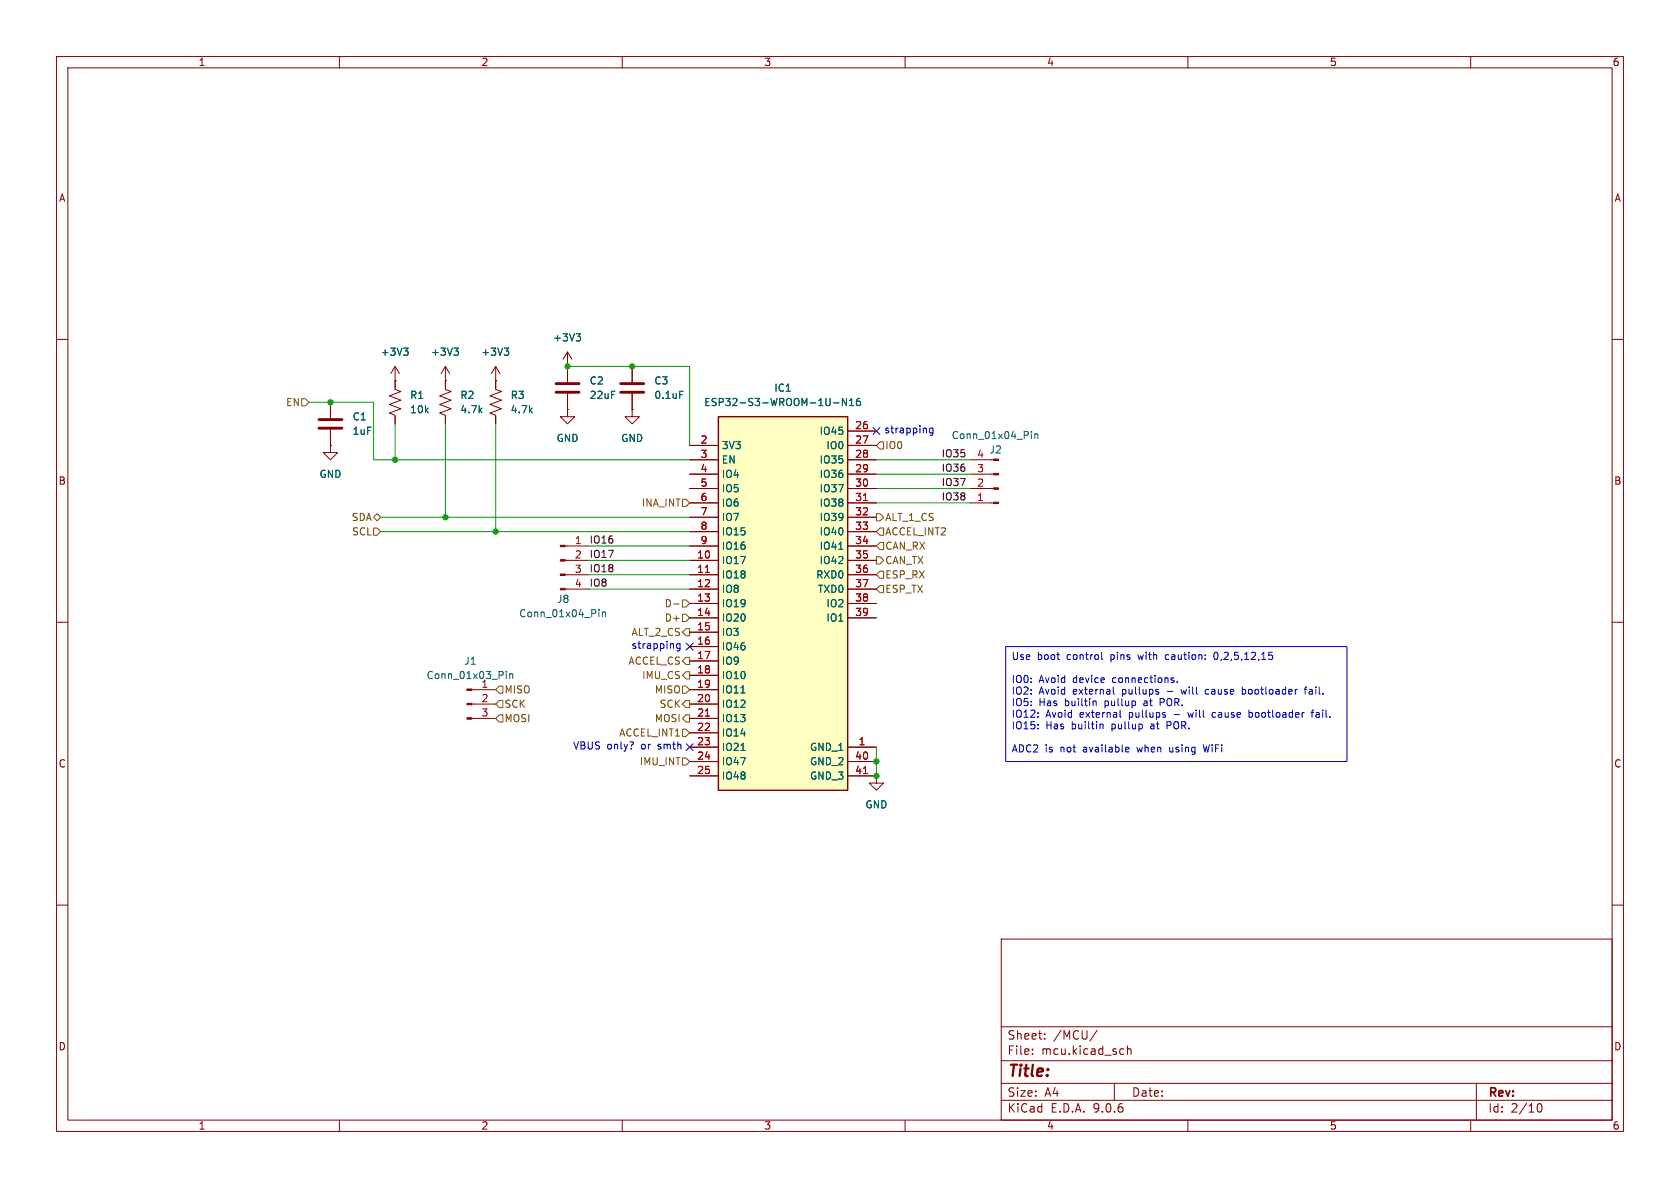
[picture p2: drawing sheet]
<svg xmlns="http://www.w3.org/2000/svg" width="297mm" height="210mm" viewBox="0 0 297 210" stroke-linecap="round" stroke-linejoin="round" font-family="sans-serif">
<g fill="none" stroke="#840000" stroke-width=".18">
<path d="M10 10h277v190h-277zM12 12h273v186h-273zM60 10v2M110 10v2M160 10v2M210 10v2M260 10v2M10 60h2M69.8 67.3v1.5l1.1 .4-2.1 .8 2.1 .7-2.1 .8 2.1 .8-2.1 .7 1 .4v1.5M100.3 64.8v2.8M100.3 69.6v2.8M111.8 72.4v1.3h1.2l-1.2 1.2-1.3-1.2h1.3"/>
<path d="M111.8 72.4h.1M111.8 64.8v2.8M111.8 69.6v2.8M285 60h2M171.4 88.9h4.3M171.4 86.4h4.3M171.4 83.8h4.3M171.4 81.3h4.3M10 110h2M285 110h2M83.4 121.9h4.2M83.4 124.5h4.2"/>
<path d="M83.4 127h4.2M10 160h2M177 166h108v32h-108zM285 160h2M60 198v2M110 198v2M160 198v2M177 194.5h108M177 191.5h108M177 187.5h108M177 181.5h108M182.5 186.3v.1"/>
<path d="M182.5 185.5v.1M184.7 183.6v.1M184.7 182.8v.1M194 182.1l-1.3 2M197 191.5v3M198.2 185.4l.5 .1M198.7 186.3l-.5 .1M199.3 185.5l.2-.1 .4 .1 .1 .9M199.3 184.9v1.5M210 198v2M260 198v2M261 191.5v6.5"/>
<path d="M271.7 195.7l.2-.5 .2-.1a.81 .81 0 0 1 .6 .6 .81 .81 0 0 1-.3 .8h-.4l-.3-.5"/>
</g>
<g fill="#840000" stroke="#840000" stroke-width=".18">
<path d="M82.5 121.8h.9v.2h-.9z"/>
<path d="M82.5 124.3h.9v.3h-.9z"/>
<path d="M82.5 126.9h.9v.2h-.9z"/>
<path d="M175.7 88.8h.8v.2h-.8z"/>
<path d="M175.7 86.2h.8v.3h-.8z"/>
<path d="M175.7 83.7h.8v.2h-.8z"/>
<path d="M175.7 81.2h.8v.2h-.8z"/>
</g>
<path d="M120.2 69.2h.6M182.3 76.3v.1M182.3 76.7v.8M182.9 76.7v.8M182.9 76.8l.2-.1 .3 .1 .1 .7M89.5 118.7v.1M89.5 119.1v.9M90.1 119.1v.9M90.1 119.2l.2-.1 .3 .1 .1 .8" fill="none" stroke="#006464" stroke-width=".18"/>
<path d="M98.3 69.3h4.1M98.3 67.8h4.1M109.7 69.3h4.1M109.7 67.8h4.1" fill="none" stroke="#840000" stroke-width=".51"/>
<path d="M127 73.7h22.9v66h-22.9z" fill="#ffffc2"/>
<path d="M127 73.7h22.9v66h-22.9z" fill="none" stroke="#840000" stroke-width=".25"/>
<g fill="none" stroke="#840000" stroke-width=".18">
<path d="M58.4 78.7v1.3h1.3l-1.3 1.3-1.3-1.3h1.3M58.4 78.7h.1M58.4 71.1v2.8M58.4 75.9v2.8M69.8 67.3h.1M69.8 64.8l-.7 1.2M69.8 64.8l.8 1.2M69.8 64.8v3.8M69.8 73.7v1.2M78.7 67.3h.1M78.7 64.8v4l1.1 .4-2.1 .8 2.1 .7-2.1 .8 2.1 .8-2.1 .7 1 .4v1.5M78.7 64.8l-.7 1.2"/>
<path d="M78.7 64.8l.8 1.2M87.6 67.3h.1M87.6 64.8v4l1 .4-2 .8 2 .7-2 .8 2 .8-2 .7 1 .4v1.5M87.6 64.8l-.7 1.2M87.6 64.8l.8 1.2M100.3 64.8h.1M100.3 72.4v1.3h1.3l-1.3 1.2-1.2-1.2h1.2M100.3 72.4h.1M100.3 62.2l-.7 1.3M100.3 62.2l.8 1.3M100.3 62.2v5.4M100.3 69.6v2.8"/>
<path d="M111.8 72.4h.1M111.8 64.8v2.8M111.8 69.6v2.8M121.9 78.7h5.1M149.9 78.7h5M149.9 76.2h5M99.9 96.5h4.2M99.9 99.1h4.2M121.9 81.3h5.1M121.9 83.8h5.1M121.9 86.4h5.1M121.9 88.9h5.1"/>
<path d="M121.9 91.4h5.1M121.9 94h5.1M121.9 96.5h5.1M121.9 99.1h5.1M149.9 81.3h5M149.9 83.8h5M149.9 86.4h5M149.9 88.9h5M149.9 91.4h5M149.9 94h5M149.9 96.5h5M149.9 99.1h5"/>
<path d="M99.9 101.6h4.2M99.9 104.1h4.2M121.9 101.6h5.1M121.9 104.1h5.1M121.9 106.7h5.1M121.9 109.2h5.1M121.9 111.8h5.1M121.9 114.3h5.1M121.9 116.8h5.1M121.9 119.4h5.1M149.9 101.6h5M149.9 104.1h5"/>
<path d="M149.9 106.7h5M149.9 109.2h5M121.9 121.9h5.1M121.9 124.5h5.1M121.9 127h5.1M121.9 129.5h5.1M121.9 132.1h5.1M121.9 134.6h5.1M121.9 137.2h5.1M149.9 132.1h5M149.9 134.6h5M149.9 137.2h5"/>
<path d="M154.9 137.2v1.2h1.3l-1.3 1.3-1.2-1.3h1.2M154.9 137.2h.1"/>
</g>
<path d="M152.6 88.5h.8M124.7 101.2h.7M124.7 126.6h.7M152.6 136.7h.8" fill="none" stroke="#a90000" stroke-width=".18"/>
<g fill="none" stroke="#006464" stroke-width=".18">
<path d="M101.8 59h.8l-.4 .5M102.4 59.5l.2 .2v.3l-.2 .3M71.4 61.5h.7l-.4 .5M71.9 62l.2 .3v.3l-.2 .2M80.3 61.5h.7l-.4 .5M80.8 62l.2 .3v.3l-.2 .2M89.1 61.5h.8l-.4 .5M89.7 62l.2 .3v.3l-.2 .2M120.2 69.2h.6M147.4 71.2h.9M149.6 70.4v1.3l-.7-1.3v1.3M150.2 71.7h.7"/>
<path d="M150.2 70.8l.4-.4v1.3M152 70.4l-.4 .1a.86 .86 0 0 0 0 1.2l.5-.1v-.4l-.2-.3-.4 .1-.1 .2M148.3 97.1h.7M105.9 107.8v.1M105.9 108.2v.8M106.5 108.2v.8M106.5 108.3l.2-.1 .3 .1v.7M131 122.5h.7M131 132.7h.7"/>
</g>
<g fill="#840000" stroke="#840000" stroke-width=".18">
<path d="M99.1 96.4h.8v.2h-.8z"/>
<path d="M99.1 98.9h.8v.3h-.8z"/>
<path d="M99.1 101.5h.8v.2h-.8z"/>
<path d="M99.1 104h.8v.3h-.8z"/>
</g>
<path d="M56.4 75.7h4.1M56.4 74.2h4.1" fill="none" stroke="#840000" stroke-width=".51"/>
<g fill="none" stroke="#725600" stroke-width=".18">
<path d="M53.3 70.5h.7l.6 .6-.6 .7h-.7zM154.9 78.7l.7-.6h.6v1.3h-.6zM66 91.4l.7-.6 .6 .6-.6 .7zM66 93.3h.7l.6 .7-.6 .6h-.7zM120.6 88.3h.7l.6 .6-.6 .6h-.7zM154.9 96.5l.7-.6h.6v1.3h-.6zM154.9 94l.7-.7h.6v1.3h-.6zM154.9 90.8h.7l.6 .6-.6 .7h-.7zM154.9 98.4h.7l.6 .7-.6 .6h-.7zM119.1 106.8h1M120.6 106h.7l.6 .7-.6 .6h-.7zM120.6 108.6h.7l.6 .6-.6 .7h-.7z"/>
<path d="M121.3 111.1h.6v1.3h-.6l-.7-.6zM121.3 118.7h.6v1.3h-.6l-.7-.6zM121.3 116.2h.6v1.3h-.6l-.7-.7zM154.9 104.1l.7-.6h.6v1.3h-.6zM155.6 101h.6v1.2h-.6l-.7-.6zM87.6 124.5l.7-.7h.6v1.3h-.6zM88.3 126.4h.6v1.2h-.6l-.7-.6zM88.3 121.3h.6v1.3h-.6l-.7-.7zM120.6 134h.7l.6 .6-.6 .7h-.7zM120.6 128.9h.7l.6 .6-.6 .7h-.7zM120.6 121.3h.7l.6 .6-.6 .7h-.7zM120.6 127l.7-.6h.6v1.2h-.6z"/>
<path d="M121.3 123.8h.6v1.3h-.6l-.7-.6z"/>
</g>
<g fill="none" stroke="#009600" stroke-width=".18">
<path d="M54.6 71.1h11.4v10.2h55.9M69.8 74.9v6.4M78.7 74.9v16.5M87.6 74.9v19.1M100.3 64.8h21.6v13.9M67.3 91.4h54.6M67.3 94h54.6M104.1 96.5h17.8M104.1 99.1h17.8M154.9 86.4h16.5M154.9 83.8h16.5M154.9 88.9h16.5"/>
<path d="M154.9 81.3h16.5M104.1 101.6h17.8M104.1 104.1h17.8M154.9 132.1v5.1"/>
</g>
<path d="M154.3 75.6l1.2 1.2M155.5 75.6l-1.2 1.2M121.3 113.7l1.2 1.2M122.5 113.7l-1.2 1.2M121.3 131.5l1.2 1.2M122.5 131.5l-1.2 1.2" fill="none" stroke="#000084" stroke-width=".18"/>
<g fill="none" stroke="#0000c2" stroke-width=".18">
<path d="M164.9 75.7v1l-.2 .3-.3-.1M164.9 75.7h-.3l-.3 .2 .1 .6h.5M120.2 113.8v1l-.2 .3-.3-.1M120.2 113.8h-.3l-.3 .2 .1 .6h.5M177.8 114.3h60.3v20.3h-60.3zM194.8 115.3v1.1l.1 .2M206.2 115.7l-.2 .3v.3l.2 .3M207.2 119.8l.3 .1M215 115.3a.68 .68 0 0 0-.4 .6 .68 .68 0 0 0 .4 .7M224.3 115.3h.6M224.8 115.8l.2 .2v.3l-.2 .3M183.5 126.7v.1"/>
<path d="M183.5 126v.1M183.5 128.7v.1M183.5 128.1v.1M193.4 123.9l.4 .2v.7M194.6 128l.4 .2v.6M196.8 121.4v1.1l.2 .2M198 125.5v1.1l.2 .2M199.2 132.1h.3l.1 .3-.6 .1M199.5 132.9h-.3M204.8 122.3v.3M205.1 124.1h.5M205.6 123.5h-.5v1.3"/>
<path d="M206 126.4v.3M206.3 128.2h.5M206.4 122.2h.9M206.8 127.6h-.5v1.2M206.8 132.1v.7l.2 .1M207.2 120.2l.3 .1 .1 .2-.2 .2h-.2M207.6 126.3h.9M208.1 120.5v.2M208.8 121.9l.2 .8M210 126l.2 .8M212.7 131.7l.3 1.2 .3-.9M213.6 121.9h-.4l-.1 .2v.5l.5 .1"/>
<path d="M214.8 126h-.4l-.1 .2 .1 .5 .4 .1M219.6 121.9h.4l.2 .1M219.6 121.4v1.3M220.2 122.6l-.2 .1-.4-.1M220.8 126h.4l.2 .1M220.8 125.5v1.3M221.4 126.7l-.2 .1-.4-.1M230.6 121.9h.4M231 121.4l-.3 .2v1.1M231.8 126h.5M232.3 125.5l-.4 .2v1.1"/>
</g>
<g fill="#009600" stroke="#009600" stroke-width=".18">
<circle cx="69.8" cy="81.3" r=".46"/>
<circle cx="87.6" cy="94" r=".46"/>
<circle cx="78.7" cy="91.4" r=".46"/>
<circle cx="58.4" cy="71.1" r=".46"/>
<circle cx="100.3" cy="64.8" r=".46"/>
<circle cx="111.8" cy="64.8" r=".46"/>
<circle cx="154.9" cy="137.2" r=".46"/>
<circle cx="154.9" cy="134.6" r=".46"/>
</g>
<text font-size="2.8" fill="#840000" x="178" y="190.9">Title:</text>
<g font-size="2.1" fill="#840000">
<text x="178" y="184">Sheet:</text>
<text x="186.2" y="184">/MCU/</text>
<text x="178" y="186.7">File:</text>
<text x="184.1" y="186.7">mcu.kicad_sch</text>
<text x="178" y="196.9">KiCad</text>
<text x="178" y="194.1">Size:</text>
<text x="184.7" y="194.1">A4</text>
<text x="185.7" y="196.9">E.D.A.</text>
<text x="193.3" y="196.9">9.0.6</text>
<text x="200" y="194.1">Date:</text>
<text x="263" y="194.3">Rev:</text>
<text x="263" y="196.9">Id:</text>
<text x="267.1" y="196.9">2/10</text>
</g>
<g font-size="1.8" fill="#840000">
<text x="35" y="11.9">1</text>
<text x="85" y="11.9">2</text>
<text x="135" y="11.9">3</text>
<text x="185" y="11.9">4</text>
<text x="235" y="11.9">5</text>
<text x="285" y="11.9">6</text>
<text x="10.3" y="35.9">A</text>
<text x="285.3" y="35.9">A</text>
<text x="10.3" y="85.9">B</text>
<text x="285.3" y="85.9">B</text>
<text x="10.3" y="135.9">C</text>
<text x="285.3" y="135.9">C</text>
<text x="10.3" y="185.9">D</text>
<text x="285.3" y="185.9">D</text>
<text x="35" y="199.9">1</text>
<text x="85" y="199.9">2</text>
<text x="135" y="199.9">3</text>
<text x="185" y="199.9">4</text>
<text x="235" y="199.9">5</text>
<text x="285" y="199.9">6</text>
</g>
<g font-size="1.8" fill="#006464">
<text x="67.2" y="63.1">+3V3</text>
<text x="76.1" y="63.1">+3V3</text>
<text x="85" y="63.1">+3V3</text>
<text x="97.7" y="60.6">+3V3</text>
<text x="72.4" y="70.7">R1</text>
<text x="81.3" y="70.7">R2</text>
<text x="90.2" y="70.7">R3</text>
<text x="104.1" y="68.2">C2</text>
<text x="104.1" y="70.7">22uF</text>
<text x="115.6" y="68.2">C3</text>
<text x="115.6" y="70.7">0.1uF</text>
<text x="124.4" y="72">ESP32-S3-WROOM-1U-N16</text>
<text x="136.8" y="69.4">IC1</text>
<text x="62.2" y="74.5">C1</text>
<text x="62.2" y="77.1">1uF</text>
<text x="72.4" y="73.3">10k</text>
<text x="81.3" y="73.3">4.7k</text>
<text x="90.2" y="73.3">4.7k</text>
<text x="144.8" y="77.1">IO45</text>
<text x="168.1" y="77.8">Conn_01x04_Pin</text>
<text x="98.3" y="78.3">GND</text>
<text x="109.7" y="78.3">GND</text>
<text x="127.5" y="79.6">3V3</text>
<text x="127.5" y="82.1">EN</text>
<text x="144.8" y="82.1">IO35</text>
<text x="146" y="79.6">IO0</text>
<text x="174.8" y="80.4">J2</text>
<text x="56.4" y="84.7">GND</text>
<text x="127.5" y="84.7">IO4</text>
<text x="127.5" y="87.2">IO5</text>
<text x="127.5" y="89.8">IO6</text>
<text x="144.8" y="84.7">IO36</text>
<text x="144.8" y="87.2">IO37</text>
<text x="144.8" y="89.8">IO38</text>
<text x="127.5" y="92.3">IO7</text>
<text x="127.5" y="94.8">IO15</text>
<text x="144.8" y="92.3">IO39</text>
<text x="144.8" y="94.8">IO40</text>
<text x="127.5" y="97.4">IO16</text>
<text x="127.5" y="99.9">IO17</text>
<text x="144.8" y="97.4">IO41</text>
<text x="144.8" y="99.9">IO42</text>
<text x="98.4" y="106.8">J8</text>
<text x="127.5" y="102.5">IO18</text>
<text x="127.5" y="105">IO8</text>
<text x="127.5" y="107.5">IO19</text>
<text x="144.2" y="102.5">RXD0</text>
<text x="144.5" y="105">TXD0</text>
<text x="146" y="107.5">IO2</text>
<text x="91.7" y="109.3">Conn_01x04_Pin</text>
<text x="127.5" y="110.1">IO20</text>
<text x="127.5" y="112.6">IO3</text>
<text x="146" y="110.1">IO1</text>
<text x="82" y="117.7">J1</text>
<text x="127.5" y="115.2">IO46</text>
<text x="127.5" y="117.7">IO9</text>
<text x="75.3" y="120.2">Conn_01x03_Pin</text>
<text x="85" y="121.7">1</text>
<text x="127.5" y="120.2">IO10</text>
<text x="127.5" y="122.8">IO11</text>
<text x="127.5" y="125.3">IO12</text>
<text x="127.5" y="127.9">IO13</text>
<text x="127.5" y="130.4">IO14</text>
<text x="127.5" y="132.9">IO21</text>
<text x="127.5" y="135.5">IO47</text>
<text x="143.1" y="132.9">GND_1</text>
<text x="143.1" y="135.5">GND_2</text>
<text x="127.5" y="138">IO48</text>
<text x="143.1" y="138">GND_3</text>
<text x="152.9" y="143.1">GND</text>
</g>
<g font-size="1.8" fill="#725600">
<text x="50.5" y="72">EN</text>
<text x="156.4" y="79.6">IO0</text>
<text x="113.4" y="89.8">INA_INT</text>
<text x="62.1" y="92.3">SDA</text>
<text x="62.1" y="94.8">SCL</text>
<text x="156.4" y="94.8">ACCEL_INT2</text>
<text x="156.4" y="92.3">ALT_1_CS</text>
<text x="156.4" y="97.4">CAN_RX</text>
<text x="156.4" y="99.9">CAN_TX</text>
<text x="117.4" y="107.5">D-</text>
<text x="156.4" y="105">ESP_TX</text>
<text x="156.4" y="102.5">ESP_RX</text>
<text x="111.5" y="112.6">ALT_2_CS</text>
<text x="117.4" y="110.1">D+</text>
<text x="111" y="117.7">ACCEL_CS</text>
<text x="89.1" y="122.8">MISO</text>
<text x="89.1" y="125.3">SCK</text>
<text x="113.4" y="120.2">IMU_CS</text>
<text x="115.7" y="122.8">MISO</text>
<text x="116.5" y="125.3">SCK</text>
<text x="89.1" y="127.9">MOSI</text>
<text x="109.4" y="130.4">ACCEL_INT1</text>
<text x="115.7" y="127.9">MOSI</text>
<text x="113" y="135.5">IMU_INT</text>
</g>
<g font-size="1.8" fill="#a90000">
<text x="151.1" y="75.9">26</text>
<text x="123.8" y="78.5">2</text>
<text x="123.8" y="81">3</text>
<text x="123.8" y="83.6">4</text>
<text x="151.1" y="78.5">27</text>
<text x="151.1" y="81">28</text>
<text x="151.1" y="83.6">29</text>
<text x="172.6" y="83.6">3</text>
<text x="172.6" y="81">4</text>
<text x="123.8" y="86.1">5</text>
<text x="123.8" y="88.6">6</text>
<text x="151.1" y="86.1">30</text>
<text x="151.1" y="88.6">31</text>
<text x="172.6" y="88.6">1</text>
<text x="172.6" y="86.1">2</text>
<text x="123.8" y="91.2">7</text>
<text x="123.8" y="93.7">8</text>
<text x="151.1" y="91.2">32</text>
<text x="151.1" y="93.7">33</text>
<text x="101.5" y="96.3">1</text>
<text x="101.5" y="98.8">2</text>
<text x="101.5" y="101.3">3</text>
<text x="123.1" y="98.8">10</text>
<text x="123.1" y="101.3">11</text>
<text x="123.8" y="96.3">9</text>
<text x="151.1" y="96.3">34</text>
<text x="151.1" y="98.8">35</text>
<text x="151.1" y="101.3">36</text>
<text x="101.5" y="103.9">4</text>
<text x="123.1" y="103.9">12</text>
<text x="123.1" y="106.4">13</text>
<text x="151.1" y="103.9">37</text>
<text x="151.1" y="106.4">38</text>
<text x="123.1" y="109">14</text>
<text x="123.1" y="111.5">15</text>
<text x="151.1" y="109">39</text>
<text x="123.1" y="114">16</text>
<text x="123.1" y="116.6">17</text>
<text x="123.1" y="119.1">18</text>
<text x="85" y="124.2">2</text>
<text x="123.1" y="121.7">19</text>
<text x="123.1" y="124.2">20</text>
<text x="85" y="126.7">3</text>
<text x="123.1" y="126.7">21</text>
<text x="123.1" y="129.3">22</text>
<text x="123.1" y="131.8">23</text>
<text x="151.7" y="131.8">1</text>
<text x="123.1" y="134.4">24</text>
<text x="123.1" y="136.9">25</text>
<text x="151.1" y="134.4">40</text>
<text x="151.1" y="136.9">41</text>
</g>
<g font-size="1.8" fill="#0000c2">
<text x="156.2" y="76.8">strapping</text>
<text x="111.5" y="114.9">strapping</text>
<text x="178.8" y="117">Use</text>
<text x="183.4" y="117">boot</text>
<text x="188.7" y="117">control</text>
<text x="196.6" y="117">pins</text>
<text x="201.7" y="117">with</text>
<text x="206.7" y="117">caution:</text>
<text x="215.5" y="117">0,2,5,12,15</text>
<text x="178.8" y="121.1">IO0:</text>
<text x="178.8" y="123.1">IO2:</text>
<text x="178.8" y="125.2">IO5:</text>
<text x="183.7" y="121.1">Avoid</text>
<text x="183.7" y="123.1">Avoid</text>
<text x="183.7" y="125.2">Has</text>
<text x="188.4" y="125.2">builtin</text>
<text x="189.8" y="121.1">device</text>
<text x="189.8" y="123.1">external</text>
<text x="195.6" y="125.2">pullup</text>
<text x="197" y="121.1">connections.</text>
<text x="198.7" y="123.1">pullups</text>
<text x="202.7" y="125.2">at</text>
<text x="205.7" y="125.2">POR.</text>
<text x="209.5" y="123.1">will</text>
<text x="214" y="123.1">cause</text>
<text x="220.6" y="123.1">bootloader</text>
<text x="232" y="123.1">fail.</text>
<text x="178.8" y="127.2">IO12:</text>
<text x="178.8" y="129.2">IO15:</text>
<text x="184.9" y="127.2">Avoid</text>
<text x="184.9" y="129.2">Has</text>
<text x="189.6" y="129.2">builtin</text>
<text x="191" y="127.2">external</text>
<text x="196.8" y="129.2">pullup</text>
<text x="199.9" y="127.2">pullups</text>
<text x="203.9" y="129.2">at</text>
<text x="206.9" y="129.2">POR.</text>
<text x="210.7" y="127.2">will</text>
<text x="215.2" y="127.2">cause</text>
<text x="221.8" y="127.2">bootloader</text>
<text x="233.2" y="127.2">fail.</text>
<text x="101.2" y="132.7">VBUS</text>
<text x="107.3" y="132.7">only?</text>
<text x="113.5" y="132.7">or</text>
<text x="116.6" y="132.7">smth</text>
<text x="178.8" y="133.3">ADC2</text>
<text x="184.8" y="133.3">is</text>
<text x="187.6" y="133.3">not</text>
<text x="191.8" y="133.3">available</text>
<text x="201.5" y="133.3">when</text>
<text x="207.4" y="133.3">using</text>
<text x="213.7" y="133.3">WiFi</text>
</g>
<g font-size="1.8" fill="#0f0f0f">
<text x="166.4" y="80.9">IO35</text>
<text x="166.4" y="83.5">IO36</text>
<text x="166.4" y="86">IO37</text>
<text x="166.4" y="88.6">IO38</text>
<text x="104.1" y="96.2">IO16</text>
<text x="104.1" y="101.3">IO18</text>
<text x="104.1" y="98.7">IO17</text>
<text x="104.1" y="103.8">IO8</text>
</g>
</svg>
